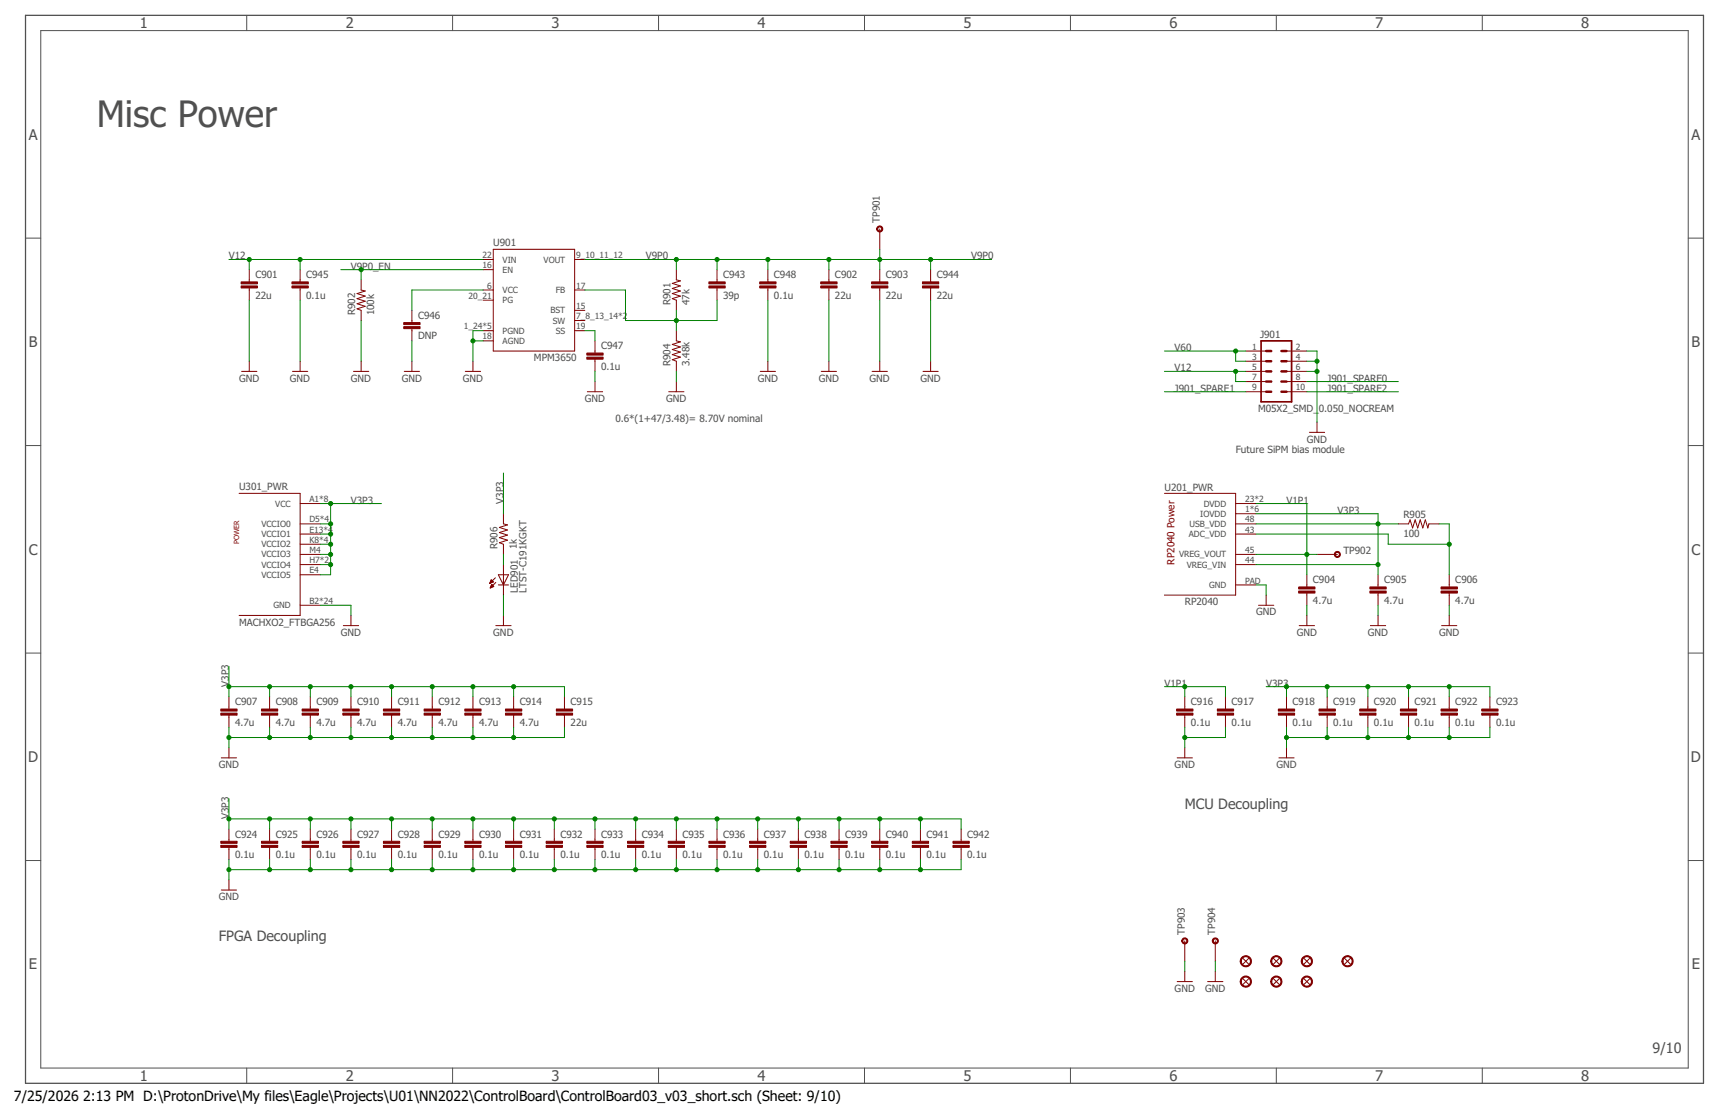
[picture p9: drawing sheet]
<svg xmlns="http://www.w3.org/2000/svg" width="432mm" height="279mm" viewBox="0 0 432 279" stroke-linecap="round" stroke-linejoin="round" font-family="sans-serif">
<path d="M6.4 3.8h419v266.7h-419z" fill="none" stroke="#505050" stroke-width=".32"/>
<g fill="none" stroke="#505050" stroke-width=".25">
<path d="M10.2 7.6h411.4v259.1h-411.4zM61.6 3.8v3.8M113 3.8v3.8M164.5 3.8v3.8M215.9 3.8v3.8M267.3 3.8v3.8M318.7 3.8v3.8M370.2 3.8v3.8M6.4 59.5h3.8M421.6 59.5h3.8M6.4 111.3h3.8M421.6 111.3h3.8"/>
<path d="M6.4 163.1h3.8M421.6 163.1h3.8M6.4 214.9h3.8M421.6 214.9h3.8M61.6 266.7v3.8M113 266.7v3.8M164.5 266.7v3.8M215.9 266.7v3.8M267.3 266.7v3.8M318.7 266.7v3.8M370.2 266.7v3.8"/>
</g>
<g fill="none" stroke="#800000" stroke-width=".25">
<path d="M219.7 57.2v5.1M62.3 67.3v3.1M62.3 71.9v3.1M75 67.3v3.1M75 71.9v3.1M90.2 69.9v2.5l1 .3-2 .6 2 .6-2 .7 2 .6-2 .6 2 .7-2 .6 1 .4v2.5M102.9 77.5v3M120.6 64.8h2.6M120.6 67.3h2.6M120.6 72.4h2.6M120.6 75h2.6M123.2 62.3h20.3v25.4h-20.3z"/>
<path d="M143.5 64.8h2.5M143.5 72.4h2.5M143.5 77.5h2.5M168.9 67.3v2.6l1 .2-2 .7 2 .6-2 .6 2 .7-2 .6 2 .6-2 .7 1 .4v2.5M179.1 67.3v3.1M179.1 71.9v3.1M191.8 67.3v3.1M191.8 71.9v3.1M207 67.3v3.1M207 71.9v3.1M219.7 67.3v3.1M219.7 71.9v3.1"/>
<path d="M232.4 67.3v3.1M232.4 71.9v3.1M60.3 92.7h3.9M62.3 90.2v2.5M73 92.7h3.9M75 90.2v2.5M88.3 92.7h3.8M90.2 90.2v2.5M101 92.7h3.8M102.9 82.1v3M102.9 90.2v2.5M116.2 92.7h3.8"/>
<path d="M118.1 90.2v2.5M120.6 82.6h2.6M120.6 85.1h2.6M143.5 82.6h2.5M143.5 80h2.5M146.7 97.8h3.8M148.6 85.1v3.1M148.6 89.7v3M148.6 95.3v2.5M167 97.8h3.8M168.9 82.6v2.5l1 .3-2 .6 2 .6-2 .7 2 .6-2 .6 2 .7-2 .6 1 .4v2.5M168.9 95.3v2.5"/>
<path d="M189.9 92.7h3.8M191.8 90.2v2.5M205.1 92.7h3.8M207 90.2v2.5M217.8 92.7h3.8M219.7 90.2v2.5M230.5 92.7h3.8M232.4 90.2v2.5M311.1 92.7h5.1M311.1 97.8h5.1M311.1 87.7h5.1M311.1 90.2h5.1"/>
<path d="M311.1 95.3h5.1M321.3 92.7h5.1M321.3 97.8h5.1M321.3 87.7h5.1M321.3 90.2h5.1M321.3 95.3h5.1M327 107.9h3.8M328.9 105.4v2.5M59.7 123.2h15.3v30.5h-15.3M75 125.7h5M75 130.8h5M75 133.3h5"/>
<path d="M75 135.9h5M75 138.4h5M125.7 128.3v2.5l1 .3-2 .6 2 .6-2 .7 2 .6-2 .6 2 .7-2 .6 1 .4v2.5M290.8 123.2h17.8v25.4h-17.8M308.6 125.7h5.1M308.6 130.8h5.1M308.6 133.3h5.1M308.6 138.4h5.1M308.6 128.3h5.1M328.9 138.4h5.1M349.2 130.8h2.6l.3-1 .7 2 .6-2 .7 2 .6-2 .6 2 .7-2 .6 2 .2-1h2.6M75 141h5"/>
<path d="M75 143.5h5M75 151.1h5M85.7 156.2h3.9M87.7 153.7v2.5M122.3 145.6h.1M122.4 145.5h.3M122.4 145.4h.5M122.5 145.3h.7M122.5 146.7h.1M122.5 145.2h.6M122.5 146.6h.4M122.6 145h.4"/>
<path d="M122.6 146.5h.6M122.6 146.4h.7M122.6 144.9h.2M122.7 144.8l-.4 .9M122.7 144.8l.5 .5M122.7 144.8h.1M122.7 146.2h.4M122.7 146.1h.3M122.8 146h.1M122.8 145.9l.5 .5-.9 .4zM123.2 145.3l-.9 .4M123.7 144.3l-1.4 1.4"/>
<path d="M123.8 156.2h3.8M123.8 145.4l-1.4 1.4M124.5 143.5h2.5l-1.3 2.5zM124.5 146h2.5M125.7 141v7.6M125.7 153.7v2.5M308.6 141h5.1M308.6 146h5.1M314.3 151.1h3.8M316.2 148.6v2.5M324.5 156.2h3.8M326.4 143.5v3.1"/>
<path d="M326.4 148.1v3M326.4 153.7v2.5M342.2 156.2h3.9M344.1 143.5v3.1M344.1 148.1v3M344.1 153.7v2.5M360 156.2h3.8M361.9 143.5v3.1M361.9 148.1v3M361.9 153.7v2.5M57.2 174v3M57.2 178.6v3"/>
<path d="M67.3 174v3M67.3 178.6v3M77.5 174v3M77.5 178.6v3M87.7 174v3M87.7 178.6v3M97.8 174v3M97.8 178.6v3M107.9 174v3M107.9 178.6v3M118.1 174v3M118.1 178.6v3"/>
<path d="M128.3 174v3M128.3 178.6v3M141 174v3M141 178.6v3M295.9 174v3M295.9 178.6v3M306 174v3M306 178.6v3M321.3 174v3M321.3 178.6v3M331.4 174v3M331.4 178.6v3"/>
<path d="M341.6 174v3M341.6 178.6v3M351.8 174v3M351.8 178.6v3M361.9 174v3M361.9 178.6v3M372.1 174v3M372.1 178.6v3M55.3 189.2h3.8M57.2 186.7v2.5M294 189.2h3.8M295.9 186.7v2.5"/>
<path d="M319.4 189.2h3.8M321.3 186.7v2.5M57.2 207v3.1M57.2 211.6v3M57.2 219.7v2.5M67.3 207v3.1M67.3 211.6v3M77.5 207v3.1M77.5 211.6v3M87.7 207v3.1M87.7 211.6v3M97.8 207v3.1"/>
<path d="M97.8 211.6v3M107.9 207v3.1M107.9 211.6v3M118.1 207v3.1M118.1 211.6v3M128.3 207v3.1M128.3 211.6v3M138.4 207v3.1M138.4 211.6v3M148.6 207v3.1M148.6 211.6v3M158.7 207v3.1"/>
<path d="M158.7 211.6v3M168.9 207v3.1M168.9 211.6v3M179.1 207v3.1M179.1 211.6v3M189.2 207v3.1M189.2 211.6v3M199.4 207v3.1M199.4 211.6v3M209.5 207v3.1M209.5 211.6v3M219.7 207v3.1"/>
<path d="M219.7 211.6v3M229.9 207v3.1M229.9 211.6v3M240 207v3.1M240 211.6v3M55.3 222.2h3.8M295.9 234.9v5.1M303.5 234.9v5.1M310.4 239.2l1.5 1.6M311.9 239.2l-1.5 1.6M318 239.2l1.5 1.6M319.5 239.2l-1.5 1.6"/>
<path d="M325.6 239.2l1.5 1.6M327.1 239.2l-1.5 1.6M335.8 239.2l1.5 1.6M337.3 239.2l-1.5 1.6M294 245.1h3.8M295.9 242.5v2.6M301.6 245.1h3.8M303.5 242.5v2.6M310.4 244.3l1.5 1.6M311.9 244.3l-1.5 1.6M318 244.3l1.5 1.6M319.5 244.3l-1.5 1.6"/>
<path d="M325.6 244.3l1.5 1.6M327.1 244.3l-1.5 1.6"/>
</g>
<g fill="#800000" stroke="#800000" stroke-width=".25">
<path d="M55.1 211.1h4.1v.5h-4.1z"/>
<path d="M55.1 210.1h4.1v.5h-4.1z"/>
<path d="M65.3 211.1h4.1v.5h-4.1z"/>
<path d="M65.3 210.1h4.1v.5h-4.1z"/>
<path d="M75.5 211.1h4v.5h-4z"/>
<path d="M75.5 210.1h4v.5h-4z"/>
<path d="M85.6 211.1h4.1v.5h-4.1z"/>
<path d="M85.6 210.1h4.1v.5h-4.1z"/>
<path d="M95.8 211.1h4v.5h-4z"/>
<path d="M95.8 210.1h4v.5h-4z"/>
<path d="M105.9 211.1h4.1v.5h-4.1z"/>
<path d="M105.9 210.1h4.1v.5h-4.1z"/>
<path d="M138.9 178.1h4.1v.5h-4.1z"/>
<path d="M138.9 177h4.1v.5h-4.1z"/>
<path d="M55.1 178.1h4.1v.5h-4.1z"/>
<path d="M55.1 177h4.1v.5h-4.1z"/>
<path d="M65.3 178.1h4.1v.5h-4.1z"/>
<path d="M65.3 177h4.1v.5h-4.1z"/>
<path d="M116.1 211.1h4v.5h-4z"/>
<path d="M116.1 210.1h4v.5h-4z"/>
<path d="M126.2 211.1h4.1v.5h-4.1z"/>
<path d="M126.2 210.1h4.1v.5h-4.1z"/>
<path d="M136.4 211.1h4.1v.5h-4.1z"/>
<path d="M136.4 210.1h4.1v.5h-4.1z"/>
<path d="M146.6 211.1h4v.5h-4z"/>
<path d="M146.6 210.1h4v.5h-4z"/>
<path d="M75.5 178.1h4v.5h-4z"/>
<path d="M75.5 177h4v.5h-4z"/>
<path d="M156.7 211.1h4.1v.5h-4.1z"/>
<path d="M156.7 210.1h4.1v.5h-4.1z"/>
<path d="M166.9 211.1h4v.5h-4z"/>
<path d="M166.9 210.1h4v.5h-4z"/>
<path d="M177 211.1h4.1v.5h-4.1z"/>
<path d="M177 210.1h4.1v.5h-4.1z"/>
<path d="M85.6 178.1h4.1v.5h-4.1z"/>
<path d="M85.6 177h4.1v.5h-4.1z"/>
<path d="M187.2 211.1h4.1v.5h-4.1z"/>
<path d="M187.2 210.1h4.1v.5h-4.1z"/>
<path d="M197.4 211.1h4v.5h-4z"/>
<path d="M197.4 210.1h4v.5h-4z"/>
<path d="M207.5 211.1h4.1v.5h-4.1z"/>
<path d="M207.5 210.1h4.1v.5h-4.1z"/>
<path d="M217.7 211.1h4v.5h-4z"/>
<path d="M217.7 210.1h4v.5h-4z"/>
<path d="M227.8 211.1h4.1v.5h-4.1z"/>
<path d="M227.8 210.1h4.1v.5h-4.1z"/>
<path d="M95.8 178.1h4v.5h-4z"/>
<path d="M95.8 177h4v.5h-4z"/>
<path d="M105.9 178.1h4.1v.5h-4.1z"/>
<path d="M105.9 177h4.1v.5h-4.1z"/>
<path d="M116.1 178.1h4v.5h-4z"/>
<path d="M116.1 177h4v.5h-4z"/>
<path d="M126.2 178.1h4.1v.5h-4.1z"/>
<path d="M126.2 177h4.1v.5h-4.1z"/>
<path d="M238 211.1h4.1v.5h-4.1z"/>
<path d="M238 210.1h4.1v.5h-4.1z"/>
<path d="M324.3 147.6h4.1v.5h-4.1z"/>
<path d="M324.3 146.6h4.1v.5h-4.1z"/>
<path d="M342.1 147.6h4.1v.5h-4.1z"/>
<path d="M342.1 146.6h4.1v.5h-4.1z"/>
<path d="M359.9 147.6h4.1v.5h-4.1z"/>
<path d="M359.9 146.6h4.1v.5h-4.1z"/>
<path d="M293.9 178.1h4v.5h-4z"/>
<path d="M293.9 177h4v.5h-4z"/>
<path d="M304 178.1h4.1v.5h-4.1z"/>
<path d="M304 177h4.1v.5h-4.1z"/>
<path d="M319.3 178.1h4v.5h-4z"/>
<path d="M319.3 177h4v.5h-4z"/>
<path d="M329.4 178.1h4.1v.5h-4.1z"/>
<path d="M329.4 177h4.1v.5h-4.1z"/>
<path d="M339.6 178.1h4v.5h-4z"/>
<path d="M339.6 177h4v.5h-4z"/>
<path d="M349.7 178.1h4.1v.5h-4.1z"/>
<path d="M349.7 177h4.1v.5h-4.1z"/>
<path d="M359.9 178.1h4.1v.5h-4.1z"/>
<path d="M359.9 177h4.1v.5h-4.1z"/>
<path d="M370.1 178.1h4v.5h-4z"/>
<path d="M370.1 177h4v.5h-4z"/>
<path d="M205 71.4h4v.5h-4z"/>
<path d="M205 70.4h4v.5h-4z"/>
<path d="M217.7 71.4h4v.5h-4z"/>
<path d="M217.7 70.4h4v.5h-4z"/>
<path d="M60.2 71.4h4.1v.5h-4.1z"/>
<path d="M60.2 70.4h4.1v.5h-4.1z"/>
<path d="M177 71.4h4.1v.5h-4.1z"/>
<path d="M177 70.4h4.1v.5h-4.1z"/>
<path d="M230.4 71.4h4v.5h-4z"/>
<path d="M230.4 70.4h4v.5h-4z"/>
<path d="M146.6 89.2h4v.5h-4z"/>
<path d="M146.6 88.2h4v.5h-4z"/>
<path d="M72.9 71.4h4.1v.5h-4.1z"/>
<path d="M72.9 70.4h4.1v.5h-4.1z"/>
<path d="M100.8 81.6h4.1v.5h-4.1z"/>
<path d="M100.8 80.5h4.1v.5h-4.1z"/>
<path d="M189.7 71.4h4.1v.5h-4.1z"/>
<path d="M189.7 70.4h4.1v.5h-4.1z"/>
</g>
<g fill="#800000" stroke="#800000" stroke-width=".25">
<path d="M310.1 239.1a1.4 1.4 0 0 1 2.2 .2 1.4 1.4 0 0 1-.8 2.1 1.4 1.4 0 0 1-1.8-1.4h.3a1.15 1.15 0 0 1 1.6-1 1.15 1.15 0 0 1 .3 1.9 1.15 1.15 0 0 1-1.9-.6v-.3h-.3z" fill-rule="evenodd"/>
<path d="M317.7 239.1a1.4 1.4 0 0 1 2.3 .2 1.4 1.4 0 0 1-.9 2.1 1.4 1.4 0 0 1-1.7-1.4h.2a1.15 1.15 0 0 1 1.6-1 1.15 1.15 0 0 1 .3 1.9 1.15 1.15 0 0 1-1.9-.6v-.3h-.2z" fill-rule="evenodd"/>
<path d="M325.4 239.1a1.4 1.4 0 0 1 2.2 .2 1.4 1.4 0 0 1-.9 2.1 1.4 1.4 0 0 1-1.7-1.4h.2a1.15 1.15 0 0 1 1.6-1 1.15 1.15 0 0 1 .3 1.9 1.15 1.15 0 0 1-1.8-.6l-.1-.3h-.2z" fill-rule="evenodd"/>
<path d="M310.1 244.1a1.4 1.4 0 0 1 2.2 .3 1.4 1.4 0 0 1-.8 2.1 1.4 1.4 0 0 1-1.8-1.4h.3a1.15 1.15 0 0 1 1.6-1.1 1.15 1.15 0 0 1 .3 1.9 1.15 1.15 0 0 1-1.9-.5v-.3h-.3z" fill-rule="evenodd"/>
<path d="M317.7 244.1a1.4 1.4 0 0 1 2.3 .3 1.4 1.4 0 0 1-.9 2.1 1.4 1.4 0 0 1-1.7-1.4h.2a1.15 1.15 0 0 1 1.6-1.1 1.15 1.15 0 0 1 .3 1.9 1.15 1.15 0 0 1-1.9-.5v-.3h-.2z" fill-rule="evenodd"/>
<path d="M325.4 244.1a1.4 1.4 0 0 1 2.2 .3 1.4 1.4 0 0 1-.9 2.1 1.4 1.4 0 0 1-1.7-1.4h.2a1.15 1.15 0 0 1 1.6-1.1 1.15 1.15 0 0 1 .3 1.9 1.15 1.15 0 0 1-1.8-.5l-.1-.3h-.2z" fill-rule="evenodd"/>
<path d="M335.5 239.1a1.4 1.4 0 0 1 2.2 .2 1.4 1.4 0 0 1-.8 2.1 1.4 1.4 0 0 1-1.8-1.4h.3a1.15 1.15 0 0 1 1.6-1 1.15 1.15 0 0 1 .3 1.9 1.15 1.15 0 0 1-1.9-.6v-.3h-.3z" fill-rule="evenodd"/>
<path d="M333.4 137.9a.76 .76 0 0 1 1.2 .1 .76 .76 0 0 1-.4 1.2 .76 .76 0 0 1-1-.8h.3a.51 .51 0 0 1 .7-.5 .51 .51 0 0 1 .2 .8 .51 .51 0 0 1-.9-.1v-.2h-.3z" fill-rule="evenodd"/>
<path d="M219.1 56.7a.76 .76 0 0 1 1.2 0 .76 .76 0 0 1-.4 1.2 .76 .76 0 0 1-1-.7h.3a.51 .51 0 0 1 .7-.5 .51 .51 0 0 1 .1 .9 .51 .51 0 0 1-.8-.3v-.1h-.3z" fill-rule="evenodd"/>
<path d="M295.3 234.4a.76 .76 0 0 1 1.2 .1 .76 .76 0 0 1-.4 1.2 .76 .76 0 0 1-1-.8h.3a.51 .51 0 0 1 .7-.5 .51 .51 0 0 1 .2 .9 .51 .51 0 0 1-.9-.2v-.2h-.3z" fill-rule="evenodd"/>
<path d="M302.9 234.4a.76 .76 0 0 1 1.3 .1 .76 .76 0 0 1-.5 1.2 .76 .76 0 0 1-1-.8h.3a.51 .51 0 0 1 .7-.5 .51 .51 0 0 1 .2 .9 .51 .51 0 0 1-.9-.2v-.2h-.3z" fill-rule="evenodd"/>
</g>
<path d="M316.2 92.7h1.3M316.2 90.2h1.3M316.2 87.7h1.3M316.2 95.3h1.3M316.2 97.8h1.3M320 92.7h1.3M320 90.2h1.3M320 87.7h1.3M320 95.3h1.3M320 97.8h1.3" fill="none" stroke="#800000" stroke-width=".61"/>
<path d="M314.9 85.1h7.7v15.2h-7.7z" fill="none" stroke="#800000" stroke-width=".42"/>
<g fill="none" stroke="#008000" stroke-width=".25">
<path d="M57.2 64.8h63.4M62.3 64.8v2.5M62.3 75v15.2M75 64.8v2.5M75 75v15.2M85.1 67.3h35.5M90.2 67.3v2.6M120.6 72.4h-17.7v5.1M146 72.4h10.2v7.6h22.9v-5M146 64.8h101.6M168.9 64.8v2.5M168.9 77.5v5.1"/>
<path d="M179.1 64.8v2.5M191.8 64.8v2.5M191.8 75v15.2M207 64.8v2.5M207 75v15.2M219.7 62.3v5M219.7 75v15.2M232.4 64.8v2.5M232.4 75v15.2M90.2 80v10.2M102.9 85.1v5.1M118.1 85.1h2.5"/>
<path d="M120.6 82.6h-2.5v7.6M146 82.6h2.6v2.5M148.6 92.7v2.6M168.9 92.7v2.6M290.8 87.7h20.3M290.8 92.7h20.3M290.8 97.8h20.3M308.6 87.7v2.5h2.5M308.6 92.7v2.6h2.5M326.4 87.7h2.5v17.7M326.4 90.2h2.5M326.4 92.7h2.5"/>
<path d="M326.4 95.3h22.8M326.4 97.8h22.8M125.7 118.1v10.2M80 125.7h15.3M80 130.8h2.6M80 133.3h2.6M80 135.9h2.6M80 138.4h2.6M82.6 125.7v17.8h-2.6M125.7 138.4v2.6M313.7 125.7h12.7v17.8M313.7 128.3h30.4v15.2"/>
<path d="M313.7 130.8h35.5M313.7 133.3h33v2.6h15.2M313.7 138.4h15.2M359.4 130.8h2.5v12.7M80 151.1h7.7v2.6M80 141h2.6M125.7 148.6v5.1M313.7 146h2.5v2.6M313.7 141h30.4M326.4 151.1v2.6M344.1 151.1v2.6M361.9 151.1v2.6"/>
<path d="M57.2 166.4v7.6M57.2 171.4h83.8v2.6M67.3 171.4v2.6M77.5 171.4v2.6M87.7 171.4v2.6M97.8 171.4v2.6M107.9 171.4v2.6M118.1 171.4v2.6M128.3 171.4v2.6M290.8 171.4h15.2v2.6M295.9 171.4v2.6M316.2 171.4h55.9v2.6"/>
<path d="M321.3 171.4v2.6M331.4 171.4v2.6M341.6 171.4v2.6M351.8 171.4v2.6M361.9 171.4v2.6M57.2 181.6v5.1M57.2 199.4v7.6M67.3 181.6v2.5M77.5 181.6v2.5M87.7 181.6v2.5M97.8 181.6v2.5M107.9 181.6v2.5"/>
<path d="M118.1 181.6v2.5M128.3 181.6v2.5M141 181.6v2.5h-83.8M295.9 181.6v5.1M306 181.6v2.5h-10.1M321.3 181.6v5.1M331.4 181.6v2.5M341.6 181.6v2.5M351.8 181.6v2.5M361.9 181.6v2.5M372.1 181.6v2.5h-50.8M57.2 214.6v5.1"/>
<path d="M57.2 204.5h182.8v2.5M67.3 204.5v2.5M67.3 214.6v2.5M77.5 204.5v2.5M77.5 214.6v2.5M87.7 204.5v2.5M87.7 214.6v2.5M97.8 204.5v2.5M97.8 214.6v2.5M107.9 204.5v2.5M107.9 214.6v2.5M118.1 204.5v2.5"/>
<path d="M118.1 214.6v2.5M128.3 204.5v2.5M128.3 214.6v2.5M138.4 204.5v2.5M138.4 214.6v2.5M148.6 204.5v2.5M148.6 214.6v2.5M158.7 204.5v2.5M158.7 214.6v2.5M168.9 204.5v2.5M168.9 214.6v2.5M179.1 204.5v2.5"/>
<path d="M179.1 214.6v2.5M189.2 204.5v2.5M189.2 214.6v2.5M199.4 204.5v2.5M199.4 214.6v2.5M209.5 204.5v2.5M209.5 214.6v2.5M219.7 204.5v2.5M219.7 214.6v2.5M229.9 204.5v2.5M229.9 214.6v2.5M240 214.6v2.5h-182.8"/>
<path d="M295.9 240v2.5M303.5 240v2.5"/>
</g>
<g fill="#008000" stroke="#008000" stroke-width=".25">
<circle cx="57.2" cy="217.1" r=".51"/>
<circle cx="67.3" cy="217.1" r=".51"/>
<circle cx="77.5" cy="217.1" r=".51"/>
<circle cx="87.7" cy="217.1" r=".51"/>
<circle cx="97.8" cy="217.1" r=".51"/>
<circle cx="107.9" cy="217.1" r=".51"/>
<circle cx="128.3" cy="217.1" r=".51"/>
<circle cx="118.1" cy="217.1" r=".51"/>
<circle cx="138.4" cy="217.1" r=".51"/>
<circle cx="148.6" cy="217.1" r=".51"/>
<circle cx="158.7" cy="217.1" r=".51"/>
<circle cx="168.9" cy="217.1" r=".51"/>
<circle cx="179.1" cy="217.1" r=".51"/>
<circle cx="219.7" cy="217.1" r=".51"/>
<circle cx="209.5" cy="217.1" r=".51"/>
<circle cx="199.4" cy="217.1" r=".51"/>
<circle cx="189.2" cy="217.1" r=".51"/>
<circle cx="229.9" cy="217.1" r=".51"/>
<circle cx="57.2" cy="184.1" r=".51"/>
<circle cx="67.3" cy="184.1" r=".51"/>
<circle cx="77.5" cy="184.1" r=".51"/>
<circle cx="87.7" cy="184.1" r=".51"/>
<circle cx="97.8" cy="184.1" r=".51"/>
<circle cx="107.9" cy="184.1" r=".51"/>
<circle cx="118.1" cy="184.1" r=".51"/>
<circle cx="128.3" cy="184.1" r=".51"/>
<circle cx="295.9" cy="184.1" r=".51"/>
<circle cx="321.3" cy="184.1" r=".51"/>
<circle cx="331.4" cy="184.1" r=".51"/>
<circle cx="351.8" cy="184.1" r=".51"/>
<circle cx="341.6" cy="184.1" r=".51"/>
<circle cx="361.9" cy="184.1" r=".51"/>
<circle cx="118.1" cy="85.1" r=".51"/>
<circle cx="328.9" cy="90.2" r=".51"/>
<circle cx="328.9" cy="92.7" r=".51"/>
<circle cx="82.6" cy="125.7" r=".51"/>
<circle cx="82.6" cy="130.8" r=".51"/>
<circle cx="82.6" cy="133.3" r=".51"/>
<circle cx="82.6" cy="135.9" r=".51"/>
<circle cx="82.6" cy="138.4" r=".51"/>
<circle cx="82.6" cy="141" r=".51"/>
<circle cx="57.2" cy="204.5" r=".51"/>
<circle cx="67.3" cy="204.5" r=".51"/>
<circle cx="77.5" cy="204.5" r=".51"/>
<circle cx="87.7" cy="204.5" r=".51"/>
<circle cx="97.8" cy="204.5" r=".51"/>
<circle cx="107.9" cy="204.5" r=".51"/>
<circle cx="128.3" cy="204.5" r=".51"/>
<circle cx="118.1" cy="204.5" r=".51"/>
<circle cx="138.4" cy="204.5" r=".51"/>
<circle cx="148.6" cy="204.5" r=".51"/>
<circle cx="158.7" cy="204.5" r=".51"/>
<circle cx="168.9" cy="204.5" r=".51"/>
<circle cx="179.1" cy="204.5" r=".51"/>
<circle cx="229.9" cy="204.5" r=".51"/>
<circle cx="219.7" cy="204.5" r=".51"/>
<circle cx="209.5" cy="204.5" r=".51"/>
<circle cx="199.4" cy="204.5" r=".51"/>
<circle cx="189.2" cy="204.5" r=".51"/>
<circle cx="57.2" cy="171.4" r=".51"/>
<circle cx="67.3" cy="171.4" r=".51"/>
<circle cx="77.5" cy="171.4" r=".51"/>
<circle cx="87.7" cy="171.4" r=".51"/>
<circle cx="118.1" cy="171.4" r=".51"/>
<circle cx="107.9" cy="171.4" r=".51"/>
<circle cx="97.8" cy="171.4" r=".51"/>
<circle cx="128.3" cy="171.4" r=".51"/>
<circle cx="344.1" cy="141" r=".51"/>
<circle cx="344.1" cy="130.8" r=".51"/>
<circle cx="321.3" cy="171.4" r=".51"/>
<circle cx="331.4" cy="171.4" r=".51"/>
<circle cx="341.6" cy="171.4" r=".51"/>
<circle cx="351.8" cy="171.4" r=".51"/>
<circle cx="361.9" cy="171.4" r=".51"/>
<circle cx="326.4" cy="138.4" r=".51"/>
<circle cx="295.9" cy="171.4" r=".51"/>
<circle cx="361.9" cy="135.9" r=".51"/>
<circle cx="62.3" cy="64.8" r=".51"/>
<circle cx="75" cy="64.8" r=".51"/>
<circle cx="308.6" cy="92.7" r=".51"/>
<circle cx="168.9" cy="80" r=".51"/>
<circle cx="90.2" cy="67.3" r=".51"/>
<circle cx="168.9" cy="64.8" r=".51"/>
<circle cx="207" cy="64.8" r=".51"/>
<circle cx="219.7" cy="64.8" r=".51"/>
<circle cx="179.1" cy="64.8" r=".51"/>
<circle cx="232.4" cy="64.8" r=".51"/>
<circle cx="191.8" cy="64.8" r=".51"/>
<circle cx="308.6" cy="87.7" r=".51"/>
</g>
<text font-size="9.1" fill="#505050" x="24.1" y="31.8">Misc Power</text>
<g font-size="3.7" fill="#505050">
<text x="34.9" y="7">1</text>
<text x="86.3" y="7">2</text>
<text x="137.8" y="7">3</text>
<text x="189.2" y="7">4</text>
<text x="240.6" y="7">5</text>
<text x="292" y="7">6</text>
<text x="343.5" y="7">7</text>
<text x="394.9" y="7">8</text>
<text x="7.2" y="34.8">A</text>
<text x="422.4" y="34.8">A</text>
<text x="7.2" y="86.6">B</text>
<text x="422.4" y="86.6">B</text>
<text x="7.2" y="138.5">C</text>
<text x="422.4" y="138.5">C</text>
<text x="7" y="190.3">D</text>
<text x="422.3" y="190.3">D</text>
<text x="7.2" y="242.1">E</text>
<text x="422.5" y="242.1">E</text>
<text x="34.9" y="269.9">1</text>
<text x="86.3" y="269.9">2</text>
<text x="137.8" y="269.9">3</text>
<text x="189.2" y="269.9">4</text>
<text x="240.6" y="269.9">5</text>
<text x="292" y="269.9">6</text>
<text x="343.5" y="269.9">7</text>
<text x="394.9" y="269.9">8</text>
</g>
<g font-size="3.6" fill="#505050">
<text x="295.9" y="201.9">MCU Decoupling</text>
<text x="54.6" y="234.9">FPGA Decoupling</text>
<text x="412.7" y="262.9">9/10</text>
</g>
<g font-size="3.5">
<text x="3.5" y="274.9">7/25/2026</text>
<text x="20.8" y="274.9">2:13 PM D:\ProtonDrive\My files\Eagle\Projects\U01\NN2022\ControlBoard\ControlBoard03_v03_short.sch (Sheet: 9/10)</text>
</g>
<g font-size="2.5" fill="#505050">
<text x="219.7" y="55.6" transform="rotate(-90 219.7 55.6)">TP901</text>
<text x="57.2" y="64.8">V12</text>
<text x="123.2" y="61.5">U901</text>
<text x="161.3" y="64.8">V9P0</text>
<text x="242.6" y="64.8">V9P0</text>
<text x="63.8" y="69.5">C901</text>
<text x="76.5" y="69.5">C945</text>
<text x="87.6" y="67.3">V9P0_EN</text>
<text x="180.6" y="69.5">C943</text>
<text x="193.3" y="69.5">C948</text>
<text x="208.5" y="69.5">C902</text>
<text x="221.2" y="69.5">C903</text>
<text x="233.9" y="69.5">C944</text>
<text x="63.8" y="74.6">22u</text>
<text x="76.5" y="74.6">0.1u</text>
<text x="167.4" y="76.2" transform="rotate(-90 167.4 76.2)">R901</text>
<text x="172.2" y="76.2" transform="rotate(-90 172.2 76.2)">47k</text>
<text x="180.6" y="74.6">39p</text>
<text x="193.3" y="74.6">0.1u</text>
<text x="208.5" y="74.6">22u</text>
<text x="221.2" y="74.6">22u</text>
<text x="233.9" y="74.6">22u</text>
<text x="88.7" y="78.8" transform="rotate(-90 88.7 78.8)">R902</text>
<text x="93.5" y="78.8" transform="rotate(-90 93.5 78.8)">100k</text>
<text x="104.4" y="79.6">C946</text>
<text x="104.4" y="84.7">DNP</text>
<text x="150.1" y="87.3">C947</text>
<text x="293.4" y="87.6">V60</text>
<text x="314.7" y="84.3">J901</text>
<text x="59.7" y="95.3">GND</text>
<text x="72.4" y="95.3">GND</text>
<text x="87.6" y="95.3">GND</text>
<text x="100.3" y="95.3">GND</text>
<text x="115.6" y="95.3">GND</text>
<text x="133.4" y="90.2">MPM3650</text>
<text x="150.1" y="92.3">0.1u</text>
<text x="167.4" y="91.5" transform="rotate(-90 167.4 91.5)">R904</text>
<text x="172.2" y="91.5" transform="rotate(-90 172.2 91.5)">3.48k</text>
<text x="189.2" y="95.3">GND</text>
<text x="204.5" y="95.3">GND</text>
<text x="217.2" y="95.3">GND</text>
<text x="229.9" y="95.3">GND</text>
<text x="293.4" y="92.7">V12</text>
<text x="331.5" y="95.3">J901_SPARE0</text>
<text x="146.1" y="100.3">GND</text>
<text x="166.4" y="100.3">GND</text>
<text x="293.4" y="97.8">J901_SPARE1</text>
<text x="331.5" y="97.8">J901_SPARE2</text>
<text x="153.7" y="105.4">0.6*(1+47/3.48)= 8.70V nominal</text>
<text x="314.2" y="102.9">M05X2_SMD_</text>
<text x="329.4" y="102.9">0.050_NOCREAM</text>
<text x="308.6" y="113">Future SiPM bias module</text>
<text x="326.4" y="110.5">GND</text>
<text x="59.7" y="122.4">U301_PWR</text>
<text x="87.6" y="125.7">V3P3</text>
<text x="125.7" y="125.7" transform="rotate(-90 125.7 125.7)">V3P3</text>
<text x="290.8" y="122.7">U201_PWR</text>
<text x="321.3" y="125.7">V1P1</text>
<text x="334" y="128.3">V3P3</text>
<text x="350.5" y="129.3">R905</text>
<text x="124.2" y="137.2" transform="rotate(-90 124.2 137.2)">R906</text>
<text x="129" y="137.2" transform="rotate(-90 129 137.2)">1k</text>
<text x="350.5" y="134.1">100</text>
<text x="335.5" y="138.4">TP902</text>
<text x="129.3" y="148.1" transform="rotate(-90 129.3 148.1)">LED901</text>
<text x="131.5" y="148.1" transform="rotate(-90 131.5 148.1)">LTST-C191KGKT</text>
<text x="327.9" y="145.7">C904</text>
<text x="345.7" y="145.7">C905</text>
<text x="363.5" y="145.7">C906</text>
<text x="295.9" y="151.1">RP2040</text>
<text x="313.7" y="153.7">GND</text>
<text x="327.9" y="150.8">4.7u</text>
<text x="345.7" y="150.8">4.7u</text>
<text x="363.5" y="150.8">4.7u</text>
<text x="59.7" y="156.2">MACHXO2_FTBGA256</text>
<text x="85.1" y="158.7">GND</text>
<text x="123.2" y="158.7">GND</text>
<text x="323.8" y="158.7">GND</text>
<text x="341.6" y="158.7">GND</text>
<text x="359.4" y="158.7">GND</text>
<text x="57.2" y="171.4" transform="rotate(-90 57.2 171.4)">V3P3</text>
<text x="290.8" y="171.4">V1P1</text>
<text x="316.2" y="171.4">V3P3</text>
<text x="58.7" y="176.1">C907</text>
<text x="68.8" y="176.1">C908</text>
<text x="79" y="176.1">C909</text>
<text x="89.2" y="176.1">C910</text>
<text x="99.3" y="176.1">C911</text>
<text x="109.5" y="176.1">C912</text>
<text x="119.6" y="176.1">C913</text>
<text x="129.8" y="176.1">C914</text>
<text x="142.5" y="176.1">C915</text>
<text x="297.4" y="176.1">C916</text>
<text x="307.6" y="176.1">C917</text>
<text x="322.8" y="176.1">C918</text>
<text x="333" y="176.1">C919</text>
<text x="343.1" y="176.1">C920</text>
<text x="353.3" y="176.1">C921</text>
<text x="363.5" y="176.1">C922</text>
<text x="373.6" y="176.1">C923</text>
<text x="58.7" y="181.2">4.7u</text>
<text x="68.8" y="181.2">4.7u</text>
<text x="79" y="181.2">4.7u</text>
<text x="89.2" y="181.2">4.7u</text>
<text x="99.3" y="181.2">4.7u</text>
<text x="109.5" y="181.2">4.7u</text>
<text x="119.6" y="181.2">4.7u</text>
<text x="129.8" y="181.2">4.7u</text>
<text x="142.5" y="181.2">22u</text>
<text x="297.4" y="181.2">0.1u</text>
<text x="307.6" y="181.2">0.1u</text>
<text x="322.8" y="181.2">0.1u</text>
<text x="333" y="181.2">0.1u</text>
<text x="343.1" y="181.2">0.1u</text>
<text x="353.3" y="181.2">0.1u</text>
<text x="363.5" y="181.2">0.1u</text>
<text x="373.6" y="181.2">0.1u</text>
<text x="54.6" y="191.8">GND</text>
<text x="293.4" y="191.8">GND</text>
<text x="318.8" y="191.8">GND</text>
<text x="57.2" y="204.5" transform="rotate(-90 57.2 204.5)">V3P3</text>
<text x="58.7" y="209.2">C924</text>
<text x="68.8" y="209.2">C925</text>
<text x="79" y="209.2">C926</text>
<text x="89.2" y="209.2">C927</text>
<text x="99.3" y="209.2">C928</text>
<text x="109.5" y="209.2">C929</text>
<text x="119.6" y="209.2">C930</text>
<text x="129.8" y="209.2">C931</text>
<text x="140" y="209.2">C932</text>
<text x="150.1" y="209.2">C933</text>
<text x="160.3" y="209.2">C934</text>
<text x="170.4" y="209.2">C935</text>
<text x="180.6" y="209.2">C936</text>
<text x="190.8" y="209.2">C937</text>
<text x="200.9" y="209.2">C938</text>
<text x="211.1" y="209.2">C939</text>
<text x="221.2" y="209.2">C940</text>
<text x="231.4" y="209.2">C941</text>
<text x="241.5" y="209.2">C942</text>
<text x="58.7" y="214.2">0.1u</text>
<text x="68.8" y="214.2">0.1u</text>
<text x="79" y="214.2">0.1u</text>
<text x="89.2" y="214.2">0.1u</text>
<text x="99.3" y="214.2">0.1u</text>
<text x="109.5" y="214.2">0.1u</text>
<text x="119.6" y="214.2">0.1u</text>
<text x="129.8" y="214.2">0.1u</text>
<text x="140" y="214.2">0.1u</text>
<text x="150.1" y="214.2">0.1u</text>
<text x="160.3" y="214.2">0.1u</text>
<text x="170.4" y="214.2">0.1u</text>
<text x="180.6" y="214.2">0.1u</text>
<text x="190.8" y="214.2">0.1u</text>
<text x="200.9" y="214.2">0.1u</text>
<text x="211.1" y="214.2">0.1u</text>
<text x="221.2" y="214.2">0.1u</text>
<text x="231.4" y="214.2">0.1u</text>
<text x="241.5" y="214.2">0.1u</text>
<text x="54.6" y="224.8">GND</text>
<text x="295.9" y="233.4" transform="rotate(-90 295.9 233.4)">TP903</text>
<text x="303.5" y="233.4" transform="rotate(-90 303.5 233.4)">TP904</text>
<text x="293.4" y="247.6">GND</text>
<text x="301" y="247.6">GND</text>
</g>
<text font-size="2.5" fill="#800000" x="293.4" y="141" transform="rotate(-90 293.4 141)">RP2040 Power</text>
<g font-size="2.1" fill="#505050">
<text x="120.5" y="64.4">22</text>
<text x="125.5" y="65.5">VIN</text>
<text x="135.8" y="65.5">VOUT</text>
<text x="143.9" y="64.4">9_10_11_12</text>
<text x="120.5" y="67">16</text>
<text x="125.5" y="68.1">EN</text>
<text x="117" y="74.6">20_21</text>
<text x="121.7" y="72.1">6</text>
<text x="125.5" y="73.2">VCC</text>
<text x="125.5" y="75.7">PG</text>
<text x="138.8" y="73.2">FB</text>
<text x="143.9" y="77.1">15</text>
<text x="143.9" y="72.1">17</text>
<text x="115.9" y="82.2">1_24*5</text>
<text x="125.5" y="83.3">PGND</text>
<text x="137.5" y="78.2">BST</text>
<text x="138.1" y="80.8">SW</text>
<text x="138.8" y="83.3">SS</text>
<text x="143.9" y="79.7">7_8_13_14*2</text>
<text x="143.9" y="82.2">19</text>
<text x="120.5" y="84.7">18</text>
<text x="125.5" y="85.9">AGND</text>
<text x="312.7" y="87.3">1</text>
<text x="312.7" y="89.8">3</text>
<text x="323.6" y="87.3">2</text>
<text x="323.6" y="89.8">4</text>
<text x="312.7" y="92.4">5</text>
<text x="312.7" y="94.9">7</text>
<text x="323.6" y="92.4">6</text>
<text x="323.6" y="94.9">8</text>
<text x="312.7" y="97.4">9</text>
<text x="323.6" y="97.4">10</text>
<text x="77.3" y="125.4">A1*8</text>
<text x="310.9" y="125.4">23*2</text>
<text x="65.3" y="131.6">VCCIO0</text>
<text x="68.8" y="126.5">VCC</text>
<text x="77.3" y="130.5">D5*4</text>
<text x="297.1" y="131.6">USB_VDD</text>
<text x="299.8" y="129">IOVDD</text>
<text x="300.6" y="126.5">DVDD</text>
<text x="310.9" y="127.9">1*6</text>
<text x="310.9" y="130.5">48</text>
<text x="65.3" y="134.1">VCCIO1</text>
<text x="65.3" y="136.7">VCCIO2</text>
<text x="77.3" y="133">E13*4</text>
<text x="77.3" y="135.5">K8*4</text>
<text x="296.9" y="134.1">ADC_VDD</text>
<text x="310.9" y="133">43</text>
<text x="65.3" y="139.2">VCCIO3</text>
<text x="65.3" y="141.7">VCCIO4</text>
<text x="77.3" y="138.1">M4</text>
<text x="77.3" y="140.6">H7*2</text>
<text x="77.3" y="143.2">E4</text>
<text x="294.4" y="139.2">VREG_VOUT</text>
<text x="296.4" y="141.7">VREG_VIN</text>
<text x="310.9" y="138.1">45</text>
<text x="310.9" y="140.6">44</text>
<text x="65.3" y="144.3">VCCIO5</text>
<text x="302" y="146.8">GND</text>
<text x="310.9" y="145.7">PAD</text>
<text x="68.3" y="151.9">GND</text>
<text x="77.3" y="150.8">B2*24</text>
</g>
<text font-size="1.8" fill="#800000" x="59.7" y="135.9" transform="rotate(-90 59.7 135.9)">POWER</text>
</svg>
